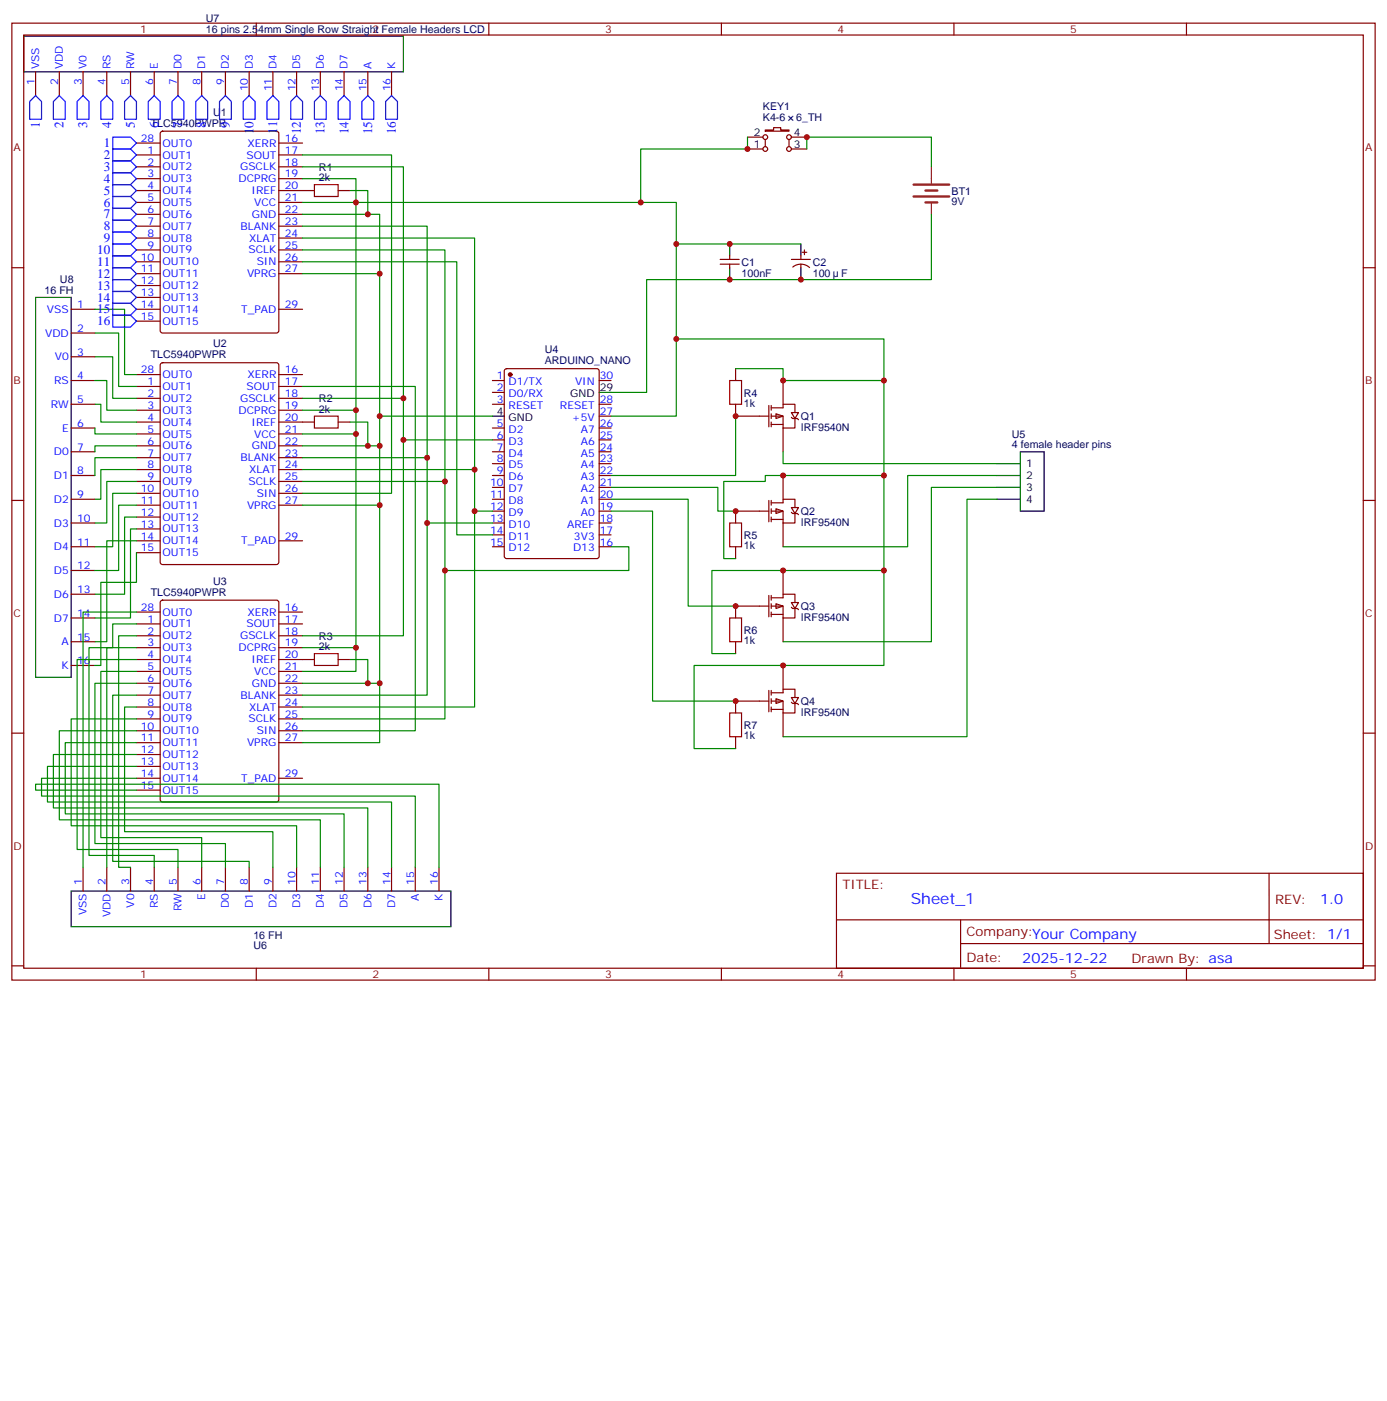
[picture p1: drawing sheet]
<svg xmlns="http://www.w3.org/2000/svg" width="412mm" height="416mm" viewBox="0 0 412 416" stroke-linecap="round" stroke-linejoin="round" font-family="sans-serif">
<g fill="none" stroke="#870000" stroke-width=".35">
<path d="M3.5 6.9h405.4v284.3h-405.4zM7.1 10.4h398.2v277.3h-398.2zM76.2 6.9v3.5M145.3 6.9v3.5M214.5 6.9v3.5M283.6 6.9v3.5M352.8 6.9v3.5M3.5 79.6h3.6M405.3 79.6h3.6M3.5 148.7h3.6M405.3 148.7h3.6M3.5 217.8h3.6"/>
<path d="M405.3 217.8h3.6M248.7 259.5h156.6v28.2h-156.6zM377.3 259.5v20.9M248.7 273.3h156.5M285.6 273.3v14.1M3.5 287h3.6M76.2 287.7v3.5M145.3 287.7v3.5M214.5 287.7v3.5M283.6 287.7v3.5M285.6 280.4h119.6M352.8 287.7v3.5"/>
<path d="M405.3 287h3.6"/>
</g>
<g fill="#fff" stroke="#870000" stroke-width=".35">
<path d="M230.7 122.9l2.1 .7-2.1 .8z"/>
<path d="M235.3 122.6h2.1l-1 1.8z"/>
</g>
<path d="M232.8 113.1v7M218.7 123.6h9.9M228.6 120.5v6.3M229.3 121.2h3.5v-1.1h3.6v2.5M229.3 123.6h3.5v3.6M229.3 126.1h3.5M229.3 120.5v1.4M229.3 122.9v1.5M229.3 125.4v1.4M232.8 127.2v7M235.3 124l.4 .4h1.4l.3 .3M236.4 124.4v2.8h-3.6" fill="none" stroke="#870000" stroke-width=".35"/>
<g fill="#fff" stroke="#870000" stroke-width=".35">
<path d="M230.7 151.2l2.1 .7-2.1 .7z"/>
<path d="M235.3 150.8h2.1l-1 1.8z"/>
</g>
<path d="M218.7 151.9h9.9M228.6 148.7v6.3M229.3 149.4h3.5v-1.1h3.6v2.5M229.3 151.9h3.5v3.5M229.3 154.3h3.5M229.3 148.7v1.4M229.3 151.2v1.4M229.3 153.6v1.4M232.8 141.3v7M232.8 155.4v7.1M235.3 152.2l.4 .4h1.4l.3 .3M236.4 152.6v2.8h-3.6" fill="none" stroke="#870000" stroke-width=".35"/>
<g fill="#fff" stroke="#870000" stroke-width=".35">
<path d="M230.7 179.4l2.1 .7-2.1 .7z"/>
<path d="M235.3 179h2.1l-1 1.8z"/>
</g>
<path d="M228.6 176.9v6.4M229.3 177.6h3.5v-1h3.6v2.4M229.3 176.9v1.4M229.3 179.4v1.4M232.8 169.5v7.1M218.7 180.1h9.9M229.3 180.1h3.5v3.5M229.3 182.6h3.5M229.3 181.9v1.4M232.8 183.6v7.1M235.3 180.4l.4 .4h1.4l.3 .4M236.4 180.8v2.8h-3.6" fill="none" stroke="#870000" stroke-width=".35"/>
<g fill="#fff" stroke="#870000" stroke-width=".35">
<path d="M230.7 207.6l2.1 .7-2.1 .7z"/>
<path d="M235.3 207.3h2.1l-1 1.7z"/>
</g>
<g fill="none" stroke="#870000" stroke-width=".35">
<path d="M10.6 21.3v7.1M17.6 21.3v7.1M24.7 21.3v7.1M31.7 21.3v7.1M38.8 21.3v7.1M45.9 21.3v7.1M47.9 39.2l.4-.2h33.9l.6 .4 .1 58.8-.5 .7-34.1 .1-.6-.5-.1-58.8zM52.9 21.3v7.1M60 21.3v7.1M67 21.3v7.1M74.1 21.3v7.1M81.1 21.3v7.1"/>
<path d="M88.2 21.3v7.1M95.2 21.3v7.1M102.3 21.3v7.1M109.4 21.3v7.1M116.4 21.3v7.1M227.5 38.6h2.5v-.7h2.1v.7h2.5v.4h-7.1zM40.6 42.5h7M40.6 46h7M40.6 49.6h7M40.6 53.1h7M40.6 56.6h7M82.9 42.5h7.1"/>
<path d="M82.9 46h7.1M82.9 49.6h7.1M82.9 53.1h7.1M82.9 56.6h10.6M100.5 56.6h3.6M222.2 44.3h4.6M222.2 40.7h4.6M227.5 41.5v2.1M234.6 41.5v2.1M235.3 44.3h4.6M235.3 40.7h4.6M40.6 60.1h7"/>
<path d="M40.6 63.7h7M40.6 67.2h7M40.6 70.7h7M40.6 74.3h7M40.6 77.8h7M82.9 60.1h7.1M82.9 63.7h7.1M82.9 67.2h7.1M82.9 70.7h7.1M82.9 74.3h7.1M82.9 77.8h7.1M214.1 78.5h5.7"/>
<path d="M214.1 77.1h5.7M217 76v1.1M217 78.5v1.1M235.3 77.1h5.6M235.7 79.3a3.8 3.8 0 0 1 5 .2M238.1 76v1.1M238.1 78.5v1.1M238.5 75h1.4M239.2 74.3v1.4M21.2 91.9h7M21.2 99h7M40.6 81.3h7"/>
<path d="M40.6 84.8h7M40.6 88.4h7M40.6 91.9h7M40.6 95.4h7M82.9 81.3h7.1M82.9 91.9h7.1M21.2 113.1h7M21.2 106h7M40.6 111.3h7M40.6 114.8h7M40.6 118.4h7M47.9 108l.4-.2h33.9l.6 .4 .1 58.8-.5 .7h-34.1l-.6-.4-.1-58.8z"/>
<path d="M82.9 111.3h7.1M82.9 114.8h7.1M82.9 118.4h7.1M146.4 113.1h3.5M146.4 116.6h3.5M150.2 109.7l.4-.2h26.8l.7 .5 .1 55.3-.5 .6-27.1 .1-.6-.5-.1-55.3zM178.2 113.1h3.5M218.7 109.5v3.6M21.2 120.1h7M21.2 127.2h7M21.2 134.2h7M40.6 121.9h7"/>
<path d="M40.6 125.4h7M40.6 128.9h7M40.6 132.5h7M40.6 136h7M40.6 139.5h7M82.9 121.9h7.1M82.9 125.4h10.6M82.9 128.9h7.1M82.9 132.5h7.1M82.9 136h7.1M82.9 139.5h7.1M100.5 125.4h3.6"/>
<path d="M146.4 120.1h3.5M146.4 127.2h3.5M146.4 130.7h3.5M146.4 134.2h3.5M146.4 137.8h3.5M178.2 120.1h3.5M178.2 127.2h3.5M178.2 130.7h3.5M178.2 134.2h3.5M178.2 137.8h3.5M178.2 123.6h3.5M218.7 120.1v3.5"/>
<path d="M21.2 141.3h7M21.2 148.3h7M21.2 155.4h7M40.6 143.1h7M40.6 146.6h7M40.6 150.1h7M40.6 153.6h7M40.6 157.2h7M82.9 143.1h7.1M82.9 146.6h7.1M82.9 150.1h7.1M146.4 141.3h3.5"/>
<path d="M146.4 144.8h3.5M146.4 148.3h3.5M146.4 151.9h3.5M146.4 155.4h3.5M146.4 158.9h3.5M178.2 141.3h3.5M178.2 144.8h3.5M178.2 148.3h3.5M178.2 151.9h3.5M178.2 155.4h3.5M178.2 158.9h3.5M218.7 151.9v3.5"/>
<path d="M21.2 162.5h7M21.2 169.5h7M21.2 176.6h7M40.6 160.7h7M40.6 164.2h7M47.9 178.5l.4-.2h33.9l.6 .5 .1 58.8-.5 .6-34.1 .1-.6-.5-.1-58.8zM82.9 160.7h7.1M146.4 162.5h3.5M178.2 162.5h3.5M218.7 162.5v3.5M21.2 183.6h7M21.2 190.7h7"/>
<path d="M21.2 197.7h7M40.6 181.9h7M40.6 185.4h7M40.6 188.9h7M40.6 192.4h7M40.6 196h7M40.6 199.5h7M82.9 181.9h7.1M82.9 185.4h7.1M82.9 188.9h7.1M82.9 192.4h7.1M82.9 196h10.6"/>
<path d="M82.9 199.5h7.1M100.5 196h3.6M218.7 180.1v3.5M218.7 190.7v3.5M232.8 197.7v7.1M40.6 203h7M40.6 206.6h7M40.6 210.1h7M40.6 213.6h7M40.6 217.1h7M82.9 203h7.1M82.9 206.6h7.1"/>
<path d="M82.9 210.1h7.1M82.9 213.6h7.1M82.9 217.1h7.1M218.7 218.9v3.5M228.6 205.1v6.4M228.6 208.3h-9.9v3.5M229.3 205.8h3.5v-1h3.6v2.5M229.3 208.3h3.5v3.5M229.3 210.8h3.5M229.3 205.1v1.5M229.3 207.6v1.4M229.3 210.1v1.4"/>
<path d="M232.8 211.8v7.1M235.3 208.7l.4 .3h1.4l.3 .4M236.4 209v2.8h-3.6M40.6 220.7h7M40.6 224.2h7M40.6 227.7h7M40.6 231.2h7M40.6 234.8h7M82.9 220.7h7.1M82.9 231.2h7.1M24.7 257.7v7.1M31.7 257.7v7.1"/>
<path d="M38.8 257.7v7.1M45.9 257.7v7.1M52.9 257.7v7.1M60 257.7v7.1M67 257.7v7.1M74.1 257.7v7.1M81.1 257.7v7.1M88.2 257.7v7.1M95.2 257.7v7.1M102.3 257.7v7.1M109.4 257.7v7.1M116.4 257.7v7.1"/>
<path d="M123.5 257.7v7.1M130.5 257.7v7.1"/>
<circle cx="227.5" cy="40.7" r=".71"/>
<circle cx="227.5" cy="44.3" r=".71"/>
<circle cx="234.6" cy="44.3" r=".71"/>
<circle cx="234.6" cy="40.7" r=".71"/>
</g>
<circle cx="151.7" cy="111.3" r=".53" fill="#870000" stroke="#870000" stroke-width=".35"/>
<g fill="none" stroke="#000" stroke-width=".35">
<path d="M7.1 10.8h112.8v10.5h-112.8zM217 72.5v3.5M217 79.6v3.5M238.1 72.5v3.5M238.1 79.6v3.5M10.6 88.4h10.6v112.9h-10.6zM178.2 116.6h3.5M146.4 123.6h3.5M296.3 137.8h7.1M303.4 134.2h7v17.7h-7zM296.3 141.3h7.1M296.3 144.8h7.1"/>
<path d="M296.3 148.3h7.1M21.2 264.8h112.9v10.5h-112.9z"/>
</g>
<path d="M276.9 49.6v4.9M276.9 60.1v3.6" fill="none" stroke="#8c2424" stroke-width=".35"/>
<path d="M271.6 58.4h10.6M271.6 54.9h10.6M275.2 56.6h3.5M275.2 60.1h3.5" fill="none" stroke="#8c2424" stroke-width=".71"/>
<g fill="none" stroke="#008700" stroke-width=".35">
<path d="M90 53.1h15.8v139.3h-15.8M90 49.6h29.9v139.3h-29.9M90 46h26.4v100.6h-26.4M104.1 56.6h5.3v7.1M222.2 40.7v3.6h-31.7v15.8M239.9 44.3v-3.6h37v8.9M90 60.1h111.1v63.5h-19.4M90 63.7h22.9v157h-22.9M90 67.2h37v139.4h-37M90 74.3h42.3v139.3h-42.3M90 77.8h45.8v81.1h10.6M90 70.7h51.1v139.4h-51.1"/>
<path d="M201.1 72.5h37M276.9 63.7v19.4h-84.6v33.5h-10.6M28.2 91.9h8.8v19.4h3.6M28.2 99h7.1v15.8h5.3M90 81.3h22.9M28.2 106h5.3v12.4h7.1M28.2 113.1h3.5v8.8h8.9M90 114.8h33.5v102.3h-33.5M90 118.4h29.9M201.1 100.7h61.7v97h-56.4v24.7h12.3M218.7 109.5h14.1v3.6h30M28.2 120.1h1.8v5.3h10.6"/>
<path d="M28.2 127.2v1.7h12.4M40.6 132.5h-12.4v1.7M40.6 136h-12.4v5.3M40.6 139.5h-10.6v8.8h-1.8M90 128.9h15.8M90 121.9h15.8M90 132.5h22.9M90 136h37M90 139.5h51.1M104.1 125.4h5.3v7.1M112.9 123.6h33.5M119.9 130.7h26.5"/>
<path d="M218.7 123.6v17.7h-37M232.8 134.2v3.6h63.5M40.6 143.1h-8.9v12.3h-3.5M40.6 146.6h-7.1v15.9h-5.3M40.6 150.1h-5.3v19.4h-7.1M40.6 153.6h-3.6v23h-8.8M40.6 157.2h-1.8v26.4h-10.6M90 150.1h22.9M90 143.1h42.3M127 155.4h19.4M141.1 151.9h5.3M181.7 144.8h31.7v7.1h5.3"/>
<path d="M181.7 151.9h12.3v56.4h24.7M181.7 148.3h22.9v31.8h14.1M262.8 141.3h-35.3v1.8h-12.3v22.9h3.5M296.3 148.3h-8.8v70.6h-54.7M296.3 144.8h-19.4v45.9h-44.1M296.3 141.3h-26.4v21.2h-37.1M40.6 160.7h-8.9v30h-3.5M40.6 164.2v8.8h-10.6v24.7h-1.8M181.7 162.5h5.3v7h-54.7M262.8 169.5h-51.1v24.7h7M40.6 181.9h-15.9v75.8M40.6 185.4h-7.1v7h-1.8v65.3"/>
<path d="M40.6 188.9h-5.3v68.8h3.5M40.6 192.4h-14.1v61.8h19.4v3.5M40.6 196h-17.7v56.4h30v5.3M40.6 199.5h-10.6v49.4h30v8.8M104.1 196h5.3v7M105.8 192.4v7.1h-15.8M40.6 203h-12.4v47.6h38.8v7.1M40.6 206.6h-7.1v49.3h40.6v1.8M40.6 210.1h-3.6v37h44.1v10.6M40.6 213.6h-19.4v31.8h67v12.3M40.6 217.1h-23v26.5h77.6v14.1M90 203h22.9"/>
<path d="M40.6 220.7h-21.2v21.1h82.9v15.9M40.6 224.2h-24.7v15.9h93.5v17.6M40.6 227.7h-26.5v10.6h102.3v19.4M40.6 231.2h-28.3v5.3h111.2v21.2M40.6 234.8h-30v-1.8h119.9v24.7"/>
</g>
<path d="M93.5 54.9h7v3.5h-7zM217 113.1h3.5v7h-3.5zM93.5 123.6h7v3.6h-7zM217 155.4h3.5v7.1h-3.5zM93.5 194.2h7v3.5h-7zM217 183.6h3.5v7.1h-3.5zM217 211.8h3.5v7.1h-3.5z" fill="none" stroke="#a10000" stroke-width=".35"/>
<g fill="none" stroke="#00f" stroke-width=".35">
<path d="M8.8 30.2l1.8-1.8 1.7 1.8v5.3h-3.5zM15.9 30.2l1.7-1.8 1.8 1.8v5.3h-3.5zM22.9 30.2l1.8-1.8 1.8 1.8v5.3h-3.6zM30 30.2l1.7-1.8 1.8 1.8v5.3h-3.5zM37 30.2l1.8-1.8 1.8 1.8v5.3h-3.6zM44.1 30.2l1.8-1.8 1.7 1.8v5.3h-3.5zM51.2 30.2l1.7-1.8 1.8 1.8v5.3h-3.5zM58.2 30.2l1.8-1.8 1.7 1.8v5.3h-3.5zM65.3 30.2l1.7-1.8 1.8 1.8v5.3h-3.5zM72.3 30.2l1.8-1.8 1.7 1.8v5.3h-3.5zM79.4 30.2l1.7-1.8 1.8 1.8v5.3h-3.5zM86.4 30.2l1.8-1.8 1.8 1.8v5.3h-3.6z"/>
<path d="M93.5 30.2l1.7-1.8 1.8 1.8v5.3h-3.5zM100.5 30.2l1.8-1.8 1.8 1.8v5.3h-3.6zM109.4 28.4l1.7 1.8v5.3h-3.5v-5.3zM114.7 30.2l1.7-1.8 1.8 1.8v5.3h-3.5zM33.5 58.4h5.3l1.8 1.7-1.8 1.8h-5.3zM33.5 54.9h5.3l1.8 1.7-1.8 1.8h-5.3zM33.5 51.3h5.3l1.8 1.8-1.8 1.8h-5.3zM33.5 47.8h5.3l1.8 1.8-1.8 1.7h-5.3zM33.5 44.3h5.3l1.8 1.7-1.8 1.8h-5.3zM33.5 40.7h5.3l1.8 1.8-1.8 1.8h-5.3zM33.5 76h5.3l1.8 1.8-1.8 1.8h-5.3zM33.5 72.5h5.3l1.8 1.8-1.8 1.7h-5.3z"/>
<path d="M33.5 79.6h5.3l1.8 1.7-1.8 1.8h-5.3zM33.5 69h5.3l1.8 1.7-1.8 1.8h-5.3zM33.5 65.4h5.3l1.8 1.8-1.8 1.8h-5.3zM33.5 61.9h5.3l1.8 1.8-1.8 1.7h-5.3zM33.5 93.7h5.3l1.8 1.7-1.8 1.8h-5.3zM33.5 90.1h5.3l1.8 1.8-1.8 1.8h-5.3zM33.5 86.6h5.3l1.8 1.8-1.8 1.7h-5.3zM33.5 83.1h5.3l1.8 1.7-1.8 1.8h-5.3z"/>
</g>
<g fill="#c00">
<circle cx="105.8" cy="60.1" r=".88"/>
<circle cx="105.8" cy="192.4" r=".88"/>
<circle cx="105.8" cy="128.9" r=".88"/>
<circle cx="105.8" cy="121.9" r=".88"/>
<circle cx="112.9" cy="81.3" r=".88"/>
<circle cx="112.9" cy="132.5" r=".88"/>
<circle cx="112.9" cy="150.1" r=".88"/>
<circle cx="112.9" cy="203" r=".88"/>
<circle cx="109.4" cy="63.7" r=".88"/>
<circle cx="109.4" cy="132.5" r=".88"/>
<circle cx="109.4" cy="203" r=".88"/>
<circle cx="119.9" cy="118.4" r=".88"/>
<circle cx="119.9" cy="130.7" r=".88"/>
<circle cx="127" cy="136" r=".88"/>
<circle cx="127" cy="155.4" r=".88"/>
<circle cx="112.9" cy="123.6" r=".88"/>
<circle cx="132.3" cy="169.5" r=".88"/>
<circle cx="132.3" cy="143.1" r=".88"/>
<circle cx="141.1" cy="139.5" r=".88"/>
<circle cx="141.1" cy="151.9" r=".88"/>
<circle cx="218.7" cy="123.6" r=".88"/>
<circle cx="218.7" cy="151.9" r=".88"/>
<circle cx="218.7" cy="180.1" r=".88"/>
<circle cx="218.7" cy="208.3" r=".88"/>
<circle cx="201.1" cy="100.7" r=".88"/>
<circle cx="232.8" cy="197.7" r=".88"/>
<circle cx="262.8" cy="169.5" r=".88"/>
<circle cx="232.8" cy="169.5" r=".88"/>
<circle cx="262.8" cy="141.3" r=".88"/>
<circle cx="232.8" cy="141.3" r=".88"/>
<circle cx="262.8" cy="113.1" r=".88"/>
<circle cx="232.8" cy="113.1" r=".88"/>
<circle cx="238.1" cy="83.1" r=".88"/>
<circle cx="217" cy="83.1" r=".88"/>
<circle cx="201.1" cy="72.5" r=".88"/>
<circle cx="217" cy="72.5" r=".88"/>
<circle cx="190.5" cy="60.1" r=".88"/>
<circle cx="239.9" cy="40.7" r=".88"/>
<circle cx="222.3" cy="44.3" r=".88"/>
</g>
<text font-size="4.6" fill="#00f" x="270.8" y="268.5">Sheet_1</text>
<g font-size="4.2" fill="#00f">
<text x="392.5" y="268.7">1.0</text>
<text x="304" y="286.1">2025-12-22</text>
</g>
<g font-size="3.9" fill="#00f">
<text x="11.9" y="38" transform="rotate(-90 11.9 38)">1</text>
<text x="18.9" y="38" transform="rotate(-90 18.9 38)">2</text>
<text x="26" y="38" transform="rotate(-90 26 38)">3</text>
<text x="33" y="38" transform="rotate(-90 33 38)">4</text>
<text x="40.1" y="38" transform="rotate(-90 40.1 38)">5</text>
<text x="47.1" y="38" transform="rotate(-90 47.1 38)">6</text>
<text x="54.2" y="38" transform="rotate(-90 54.2 38)">7</text>
<text x="61.2" y="38" transform="rotate(-90 61.2 38)">8</text>
<text x="68.3" y="38" transform="rotate(-90 68.3 38)">9</text>
<text x="75.4" y="39.9" transform="rotate(-90 75.4 39.9)">10</text>
<text x="82.4" y="39.8" transform="rotate(-90 82.4 39.8)">11</text>
<text x="89.5" y="39.9" transform="rotate(-90 89.5 39.9)">12</text>
<text x="96.5" y="39.9" transform="rotate(-90 96.5 39.9)">13</text>
<text x="103.6" y="39.9" transform="rotate(-90 103.6 39.9)">14</text>
<text x="110.6" y="39.9" transform="rotate(-90 110.6 39.9)">15</text>
<text x="117.7" y="39.9" transform="rotate(-90 117.7 39.9)">16</text>
<text x="30.9" y="47.3">2</text>
<text x="30.9" y="43.8">1</text>
<text x="30.9" y="50.8">3</text>
<text x="30.9" y="57.9">5</text>
<text x="30.9" y="54.3">4</text>
<text x="30.9" y="64.9">7</text>
<text x="30.9" y="61.4">6</text>
<text x="30.9" y="72">9</text>
<text x="30.9" y="68.4">8</text>
<text x="28.9" y="75.5">10</text>
<text x="28.9" y="79">11</text>
<text x="28.9" y="82.6">12</text>
<text x="28.9" y="89.6">14</text>
<text x="28.9" y="86.1">13</text>
<text x="28.9" y="93.1">15</text>
<text x="28.9" y="96.7">16</text>
</g>
<g font-size="3.9" fill="#800">
<text x="250.5" y="264.1">TITLE:</text>
<text x="379.1" y="268.7">REV:</text>
<text x="287.4" y="278.3">Company:Your Company</text>
<text x="378.7" y="278.9">Sheet: 1/1</text>
<text x="287.4" y="285.9">Date:</text>
<text x="336.4" y="286">Drawn By: asa</text>
</g>
<g font-size="3.2" fill="#800">
<text x="41.6" y="9.9">1</text>
<text x="110.8" y="9.9">2</text>
<text x="179.9" y="9.9">3</text>
<text x="249.1" y="9.9">4</text>
<text x="318.2" y="9.9">5</text>
<text x="4.1" y="45">A</text>
<text x="405.9" y="45">A</text>
<text x="4.1" y="114.1">B</text>
<text x="405.9" y="114.1">B</text>
<text x="4.1" y="183.3">C</text>
<text x="405.9" y="183.3">C</text>
<text x="4.1" y="252.4">D</text>
<text x="405.9" y="252.4">D</text>
<text x="41.6" y="290.7">1</text>
<text x="110.8" y="290.7">2</text>
<text x="179.9" y="290.7">3</text>
<text x="249.1" y="290.7">4</text>
<text x="318.2" y="290.7">5</text>
</g>
<g font-size="3.2" fill="#000080">
<text x="61.2" y="9.7">16 pins 2.54mm Single Row Straight Female Headers LCD</text>
<text x="61.2" y="6.7">U7</text>
<text x="63.3" y="34.4">U1</text>
<text x="226.8" y="35.9">K4-6</text>
<text x="226.8" y="32.7">KEY1</text>
<text x="236.7" y="35.9">6_TH</text>
<text x="44.8" y="37.7">TLC5940PWPR</text>
<text x="94.8" y="53.8">2k</text>
<text x="94.8" y="50.8">R1</text>
<text x="282.9" y="57.8">BT1</text>
<text x="282.9" y="60.9">9V</text>
<text x="220.5" y="82.2">100nF</text>
<text x="220.5" y="78.9">C1</text>
<text x="241.7" y="82.2">100</text>
<text x="241.7" y="78.9">C2</text>
<text x="250.1" y="82.2">F</text>
<text x="13.2" y="87.3">16 FH</text>
<text x="17.8" y="84.1">U8</text>
<text x="44.8" y="106.5">TLC5940PWPR</text>
<text x="63.3" y="103.2">U2</text>
<text x="162" y="105">U4</text>
<text x="162" y="108.2">ARDUINO_NANO</text>
<text x="94.8" y="119.6">R2</text>
<text x="221.2" y="117.9">R4</text>
<text x="94.8" y="122.6">2k</text>
<text x="221.2" y="120.9">1k</text>
<text x="238.1" y="124.8">Q1</text>
<text x="238.1" y="128">IRF9540N</text>
<text x="300.9" y="130.1">U5</text>
<text x="300.9" y="133.2">4 female header pins</text>
<text x="238.1" y="153">Q2</text>
<text x="221.2" y="160.2">R5</text>
<text x="238.1" y="156.2">IRF9540N</text>
<text x="221.2" y="163.2">1k</text>
<text x="63.3" y="173.8">U3</text>
<text x="44.8" y="177">TLC5940PWPR</text>
<text x="238.1" y="184.5">IRF9540N</text>
<text x="238.1" y="181.2">Q3</text>
<text x="94.8" y="190.1">R3</text>
<text x="221.2" y="191.5">1k</text>
<text x="221.2" y="188.4">R6</text>
<text x="94.8" y="193.1">2k</text>
<text x="238.1" y="209.5">Q4</text>
<text x="238.1" y="212.7">IRF9540N</text>
<text x="221.2" y="219.7">1k</text>
<text x="221.2" y="216.6">R7</text>
<text x="75.3" y="278.9">16 FH</text>
<text x="75.3" y="281.9">U6</text>
</g>
<g font-size="3.2" fill="#00f">
<text x="11.6" y="20.6" transform="rotate(-90 11.6 20.6)">VSS</text>
<text x="18.7" y="20.6" transform="rotate(-90 18.7 20.6)">VDD</text>
<text x="25.8" y="20.6" transform="rotate(-90 25.8 20.6)">V0</text>
<text x="32.8" y="20.6" transform="rotate(-90 32.8 20.6)">RS</text>
<text x="39.9" y="20.6" transform="rotate(-90 39.9 20.6)">RW</text>
<text x="46.9" y="20.6" transform="rotate(-90 46.9 20.6)">E</text>
<text x="54" y="20.6" transform="rotate(-90 54 20.6)">D0</text>
<text x="61" y="20.6" transform="rotate(-90 61 20.6)">D1</text>
<text x="68.1" y="20.6" transform="rotate(-90 68.1 20.6)">D2</text>
<text x="75.1" y="20.6" transform="rotate(-90 75.1 20.6)">D3</text>
<text x="82.2" y="20.6" transform="rotate(-90 82.2 20.6)">D4</text>
<text x="89.3" y="20.6" transform="rotate(-90 89.3 20.6)">D5</text>
<text x="96.3" y="20.6" transform="rotate(-90 96.3 20.6)">D6</text>
<text x="103.4" y="20.6" transform="rotate(-90 103.4 20.6)">D7</text>
<text x="110.4" y="20.6" transform="rotate(-90 110.4 20.6)">A</text>
<text x="117.5" y="20.6" transform="rotate(-90 117.5 20.6)">K</text>
<text x="10.2" y="25.1" transform="rotate(-90 10.2 25.1)">1</text>
<text x="17.3" y="25.1" transform="rotate(-90 17.3 25.1)">2</text>
<text x="24.3" y="25.1" transform="rotate(-90 24.3 25.1)">3</text>
<text x="31.4" y="25.1" transform="rotate(-90 31.4 25.1)">4</text>
<text x="38.5" y="25.1" transform="rotate(-90 38.5 25.1)">5</text>
<text x="45.5" y="25.1" transform="rotate(-90 45.5 25.1)">6</text>
<text x="52.6" y="25.1" transform="rotate(-90 52.6 25.1)">7</text>
<text x="59.6" y="25.1" transform="rotate(-90 59.6 25.1)">8</text>
<text x="66.7" y="25.1" transform="rotate(-90 66.7 25.1)">9</text>
<text x="73.7" y="27.1" transform="rotate(-90 73.7 27.1)">10</text>
<text x="80.8" y="27.1" transform="rotate(-90 80.8 27.1)">11</text>
<text x="87.8" y="27.1" transform="rotate(-90 87.8 27.1)">12</text>
<text x="94.9" y="27.1" transform="rotate(-90 94.9 27.1)">13</text>
<text x="102" y="27.1" transform="rotate(-90 102 27.1)">14</text>
<text x="109" y="27.1" transform="rotate(-90 109 27.1)">15</text>
<text x="116.1" y="27.1" transform="rotate(-90 116.1 27.1)">16</text>
<text x="41.8" y="42.2">28</text>
<text x="43.8" y="45.7">1</text>
<text x="48.3" y="43.6">OUT0</text>
<text x="48.3" y="47.1">OUT1</text>
<text x="73.3" y="47.1">SOUT</text>
<text x="73.6" y="43.6">XERR</text>
<text x="84.7" y="42.2">16</text>
<text x="84.7" y="45.7">17</text>
<text x="43.8" y="49.2">2</text>
<text x="43.8" y="52.7">3</text>
<text x="48.3" y="50.6">OUT2</text>
<text x="71.4" y="50.6">GSCLK</text>
<text x="84.7" y="49.2">18</text>
<text x="84.7" y="52.7">19</text>
<text x="43.8" y="56.3">4</text>
<text x="43.8" y="59.8">5</text>
<text x="48.3" y="54.2">OUT3</text>
<text x="48.3" y="57.7">OUT4</text>
<text x="71" y="54.2">DCPRG</text>
<text x="74.8" y="57.7">IREF</text>
<text x="84.7" y="56.3">20</text>
<text x="84.7" y="59.8">21</text>
<text x="43.8" y="63.3">6</text>
<text x="48.3" y="61.2">OUT5</text>
<text x="48.3" y="64.7">OUT6</text>
<text x="74.9" y="64.7">GND</text>
<text x="75.6" y="61.2">VCC</text>
<text x="84.7" y="63.3">22</text>
<text x="43.8" y="66.9">7</text>
<text x="43.8" y="70.4">8</text>
<text x="48.3" y="68.3">OUT7</text>
<text x="48.3" y="71.8">OUT8</text>
<text x="71.5" y="68.3">BLANK</text>
<text x="74.1" y="71.8">XLAT</text>
<text x="84.7" y="66.9">23</text>
<text x="84.7" y="70.4">24</text>
<text x="41.8" y="77.4">10</text>
<text x="43.8" y="73.9">9</text>
<text x="48.3" y="75.3">OUT9</text>
<text x="73.9" y="75.3">SCLK</text>
<text x="84.7" y="73.9">25</text>
<text x="84.7" y="77.4">26</text>
<text x="41.8" y="81">11</text>
<text x="48.3" y="78.8">OUT10</text>
<text x="48.3" y="82.4">OUT11</text>
<text x="73.4" y="82.4">VPRG</text>
<text x="76.3" y="78.8">SIN</text>
<text x="84.7" y="81">27</text>
<text x="41.8" y="84.5">12</text>
<text x="41.8" y="88">13</text>
<text x="48.3" y="85.9">OUT12</text>
<text x="48.3" y="89.4">OUT13</text>
<text x="14" y="93">VSS</text>
<text x="22.9" y="91.5">1</text>
<text x="41.8" y="91.5">14</text>
<text x="41.8" y="95.1">15</text>
<text x="48.3" y="93">OUT14</text>
<text x="71.7" y="93">T_PAD</text>
<text x="84.7" y="91.5">29</text>
<text x="13.4" y="100">VDD</text>
<text x="22.9" y="98.6">2</text>
<text x="48.3" y="96.5">OUT15</text>
<text x="16.3" y="107.1">V0</text>
<text x="22.9" y="105.7">3</text>
<text x="22.9" y="112.7">4</text>
<text x="41.8" y="110.9">28</text>
<text x="48.3" y="112.4">OUT0</text>
<text x="73.6" y="112.4">XERR</text>
<text x="84.7" y="110.9">16</text>
<text x="147.7" y="112.7">1</text>
<text x="178.3" y="112.7">30</text>
<text x="16.1" y="114.1">RS</text>
<text x="22.9" y="119.8">5</text>
<text x="43.8" y="114.5">1</text>
<text x="43.8" y="118">2</text>
<text x="48.3" y="115.9">OUT1</text>
<text x="48.3" y="119.4">OUT2</text>
<text x="71.4" y="119.4">GSCLK</text>
<text x="73.3" y="115.9">SOUT</text>
<text x="84.7" y="114.5">17</text>
<text x="84.7" y="118">18</text>
<text x="147.7" y="116.2">2</text>
<text x="147.7" y="119.8">3</text>
<text x="151.2" y="114.5">D1/TX</text>
<text x="151.2" y="118">D0/RX</text>
<text x="171" y="114.5">VIN</text>
<text x="178.3" y="119.8">28</text>
<text x="15.1" y="121.2">RW</text>
<text x="43.8" y="121.5">3</text>
<text x="43.8" y="125.1">4</text>
<text x="48.3" y="122.9">OUT3</text>
<text x="71" y="122.9">DCPRG</text>
<text x="84.7" y="121.5">19</text>
<text x="84.7" y="125.1">20</text>
<text x="151.2" y="121.5">RESET</text>
<text x="166.5" y="121.5">RESET</text>
<text x="170.1" y="125.1">+5V</text>
<text x="178.3" y="123.3">27</text>
<text x="18.5" y="128.2">E</text>
<text x="22.9" y="126.8">6</text>
<text x="43.8" y="128.6">5</text>
<text x="48.3" y="126.5">OUT4</text>
<text x="48.3" y="130">OUT5</text>
<text x="74.8" y="126.5">IREF</text>
<text x="75.6" y="130">VCC</text>
<text x="84.7" y="128.6">21</text>
<text x="147.7" y="126.8">5</text>
<text x="147.7" y="130.4">6</text>
<text x="151.2" y="128.6">D2</text>
<text x="172.7" y="128.6">A7</text>
<text x="178.3" y="130.4">25</text>
<text x="178.3" y="126.8">26</text>
<text x="16" y="135.3">D0</text>
<text x="22.9" y="133.9">7</text>
<text x="43.8" y="132.1">6</text>
<text x="43.8" y="135.6">7</text>
<text x="48.3" y="133.5">OUT6</text>
<text x="48.3" y="137.1">OUT7</text>
<text x="71.5" y="137.1">BLANK</text>
<text x="74.9" y="133.5">GND</text>
<text x="84.7" y="132.1">22</text>
<text x="84.7" y="135.6">23</text>
<text x="147.7" y="133.9">7</text>
<text x="147.7" y="137.4">8</text>
<text x="151.2" y="132.1">D3</text>
<text x="151.2" y="135.6">D4</text>
<text x="172.7" y="135.6">A5</text>
<text x="172.7" y="132.1">A6</text>
<text x="178.3" y="137.4">23</text>
<text x="178.3" y="133.9">24</text>
<text x="16" y="142.3">D1</text>
<text x="22.9" y="140.9">8</text>
<text x="43.8" y="139.2">8</text>
<text x="43.8" y="142.7">9</text>
<text x="48.3" y="140.6">OUT8</text>
<text x="74.1" y="140.6">XLAT</text>
<text x="84.7" y="139.2">24</text>
<text x="84.7" y="142.7">25</text>
<text x="147.7" y="140.9">9</text>
<text x="151.2" y="139.2">D5</text>
<text x="151.2" y="142.7">D6</text>
<text x="172.7" y="142.7">A3</text>
<text x="172.7" y="139.2">A4</text>
<text x="178.3" y="140.9">22</text>
<text x="16" y="149.4">D2</text>
<text x="22.9" y="148">9</text>
<text x="41.8" y="146.2">10</text>
<text x="41.8" y="149.8">11</text>
<text x="48.3" y="144.1">OUT9</text>
<text x="48.3" y="147.6">OUT10</text>
<text x="73.9" y="144.1">SCLK</text>
<text x="76.3" y="147.6">SIN</text>
<text x="84.7" y="146.2">26</text>
<text x="84.7" y="149.8">27</text>
<text x="145.7" y="144.5">10</text>
<text x="145.7" y="148">11</text>
<text x="151.2" y="146.2">D7</text>
<text x="151.2" y="149.8">D8</text>
<text x="172.7" y="149.8">A1</text>
<text x="172.7" y="146.2">A2</text>
<text x="178.3" y="148">20</text>
<text x="178.3" y="144.5">21</text>
<text x="22.9" y="155">10</text>
<text x="41.8" y="153.3">12</text>
<text x="48.3" y="151.2">OUT11</text>
<text x="48.3" y="154.7">OUT12</text>
<text x="73.4" y="151.2">VPRG</text>
<text x="145.7" y="151.5">12</text>
<text x="145.7" y="155">13</text>
<text x="151.2" y="153.3">D9</text>
<text x="172.7" y="153.3">A0</text>
<text x="178.3" y="155">18</text>
<text x="178.3" y="151.5">19</text>
<text x="16" y="156.5">D3</text>
<text x="41.8" y="156.8">13</text>
<text x="41.8" y="160.3">14</text>
<text x="48.3" y="158.2">OUT13</text>
<text x="48.3" y="161.7">OUT14</text>
<text x="71.7" y="161.7">T_PAD</text>
<text x="84.7" y="160.3">29</text>
<text x="145.7" y="158.6">14</text>
<text x="151.2" y="156.8">D10</text>
<text x="151.2" y="160.3">D11</text>
<text x="168.6" y="156.8">AREF</text>
<text x="170.6" y="160.3">3V3</text>
<text x="178.3" y="158.6">17</text>
<text x="16" y="163.5">D4</text>
<text x="22.9" y="162.1">11</text>
<text x="41.8" y="163.9">15</text>
<text x="48.3" y="165.3">OUT15</text>
<text x="145.7" y="162.1">15</text>
<text x="151.2" y="163.9">D12</text>
<text x="170.4" y="163.9">D13</text>
<text x="178.3" y="162.1">16</text>
<text x="16" y="170.6">D5</text>
<text x="22.9" y="169.2">12</text>
<text x="16" y="177.6">D6</text>
<text x="22.9" y="176.2">13</text>
<text x="16" y="184.7">D7</text>
<text x="22.9" y="183.3">14</text>
<text x="41.8" y="181.5">28</text>
<text x="43.8" y="185">1</text>
<text x="48.3" y="182.9">OUT0</text>
<text x="73.6" y="182.9">XERR</text>
<text x="84.7" y="181.5">16</text>
<text x="84.7" y="185">17</text>
<text x="18.3" y="191.7">A</text>
<text x="22.9" y="190.3">15</text>
<text x="43.8" y="188.6">2</text>
<text x="48.3" y="186.4">OUT1</text>
<text x="48.3" y="190">OUT2</text>
<text x="71.4" y="190">GSCLK</text>
<text x="73.3" y="186.4">SOUT</text>
<text x="84.7" y="188.6">18</text>
<text x="22.9" y="197.4">16</text>
<text x="43.8" y="192.1">3</text>
<text x="43.8" y="195.6">4</text>
<text x="48.3" y="193.5">OUT3</text>
<text x="48.3" y="197">OUT4</text>
<text x="71" y="193.5">DCPRG</text>
<text x="74.8" y="197">IREF</text>
<text x="84.7" y="192.1">19</text>
<text x="84.7" y="195.6">20</text>
<text x="18.3" y="198.8">K</text>
<text x="43.8" y="199.1">5</text>
<text x="43.8" y="202.7">6</text>
<text x="48.3" y="200.6">OUT5</text>
<text x="75.6" y="200.6">VCC</text>
<text x="84.7" y="199.1">21</text>
<text x="84.7" y="202.7">22</text>
<text x="43.8" y="206.2">7</text>
<text x="43.8" y="209.7">8</text>
<text x="48.3" y="204.1">OUT6</text>
<text x="48.3" y="207.6">OUT7</text>
<text x="71.5" y="207.6">BLANK</text>
<text x="74.9" y="204.1">GND</text>
<text x="84.7" y="206.2">23</text>
<text x="84.7" y="209.7">24</text>
<text x="43.8" y="213.3">9</text>
<text x="48.3" y="211.1">OUT8</text>
<text x="48.3" y="214.7">OUT9</text>
<text x="73.9" y="214.7">SCLK</text>
<text x="74.1" y="211.1">XLAT</text>
<text x="84.7" y="213.3">25</text>
<text x="41.8" y="216.8">10</text>
<text x="41.8" y="220.3">11</text>
<text x="48.3" y="218.2">OUT10</text>
<text x="48.3" y="221.7">OUT11</text>
<text x="73.4" y="221.7">VPRG</text>
<text x="76.3" y="218.2">SIN</text>
<text x="84.7" y="216.8">26</text>
<text x="84.7" y="220.3">27</text>
<text x="41.8" y="223.8">12</text>
<text x="41.8" y="227.4">13</text>
<text x="48.3" y="225.2">OUT12</text>
<text x="41.8" y="230.9">14</text>
<text x="48.3" y="228.8">OUT13</text>
<text x="48.3" y="232.3">OUT14</text>
<text x="71.7" y="232.3">T_PAD</text>
<text x="84.7" y="230.9">29</text>
<text x="41.8" y="234.4">15</text>
<text x="48.3" y="235.8">OUT15</text>
<text x="24.3" y="263" transform="rotate(-90 24.3 263)">1</text>
<text x="31.4" y="263" transform="rotate(-90 31.4 263)">2</text>
<text x="38.5" y="263" transform="rotate(-90 38.5 263)">3</text>
<text x="45.5" y="263" transform="rotate(-90 45.5 263)">4</text>
<text x="52.6" y="263" transform="rotate(-90 52.6 263)">5</text>
<text x="59.6" y="263" transform="rotate(-90 59.6 263)">6</text>
<text x="66.7" y="263" transform="rotate(-90 66.7 263)">7</text>
<text x="73.7" y="263" transform="rotate(-90 73.7 263)">8</text>
<text x="80.8" y="263" transform="rotate(-90 80.8 263)">9</text>
<text x="87.8" y="263" transform="rotate(-90 87.8 263)">10</text>
<text x="94.9" y="263" transform="rotate(-90 94.9 263)">11</text>
<text x="102" y="263" transform="rotate(-90 102 263)">12</text>
<text x="109" y="263" transform="rotate(-90 109 263)">13</text>
<text x="116.1" y="263" transform="rotate(-90 116.1 263)">14</text>
<text x="123.1" y="263" transform="rotate(-90 123.1 263)">15</text>
<text x="130.2" y="263" transform="rotate(-90 130.2 263)">16</text>
<text x="39.9" y="269.6" transform="rotate(-90 39.9 269.6)">V0</text>
<text x="46.9" y="269.8" transform="rotate(-90 46.9 269.8)">RS</text>
<text x="61" y="267.5" transform="rotate(-90 61 267.5)">E</text>
<text x="68.1" y="269.9" transform="rotate(-90 68.1 269.9)">D0</text>
<text x="75.1" y="269.9" transform="rotate(-90 75.1 269.9)">D1</text>
<text x="82.2" y="269.9" transform="rotate(-90 82.2 269.9)">D2</text>
<text x="89.3" y="269.9" transform="rotate(-90 89.3 269.9)">D3</text>
<text x="96.3" y="269.9" transform="rotate(-90 96.3 269.9)">D4</text>
<text x="103.4" y="269.9" transform="rotate(-90 103.4 269.9)">D5</text>
<text x="110.4" y="269.9" transform="rotate(-90 110.4 269.9)">D6</text>
<text x="117.5" y="269.9" transform="rotate(-90 117.5 269.9)">D7</text>
<text x="124.5" y="267.6" transform="rotate(-90 124.5 267.6)">A</text>
<text x="131.6" y="267.7" transform="rotate(-90 131.6 267.7)">K</text>
<text x="25.8" y="272" transform="rotate(-90 25.8 272)">VSS</text>
<text x="32.8" y="272.5" transform="rotate(-90 32.8 272.5)">VDD</text>
<text x="54" y="270.8" transform="rotate(-90 54 270.8)">RW</text>
</g>
<g font-size="3.2">
<text x="224.1" y="40.4">2</text>
<text x="236" y="40.4">4</text>
<text x="224.1" y="43.9">1</text>
<text x="236" y="43.9">3</text>
<text x="169.6" y="118">GND</text>
<text x="178.3" y="116.2">29</text>
<text x="147.7" y="123.3">4</text>
<text x="151.2" y="125.1">GND</text>
<text x="305.2" y="138.8">1</text>
<text x="305.2" y="142.3">2</text>
<text x="305.2" y="145.9">3</text>
<text x="305.2" y="149.4">4</text>
</g>
</svg>
